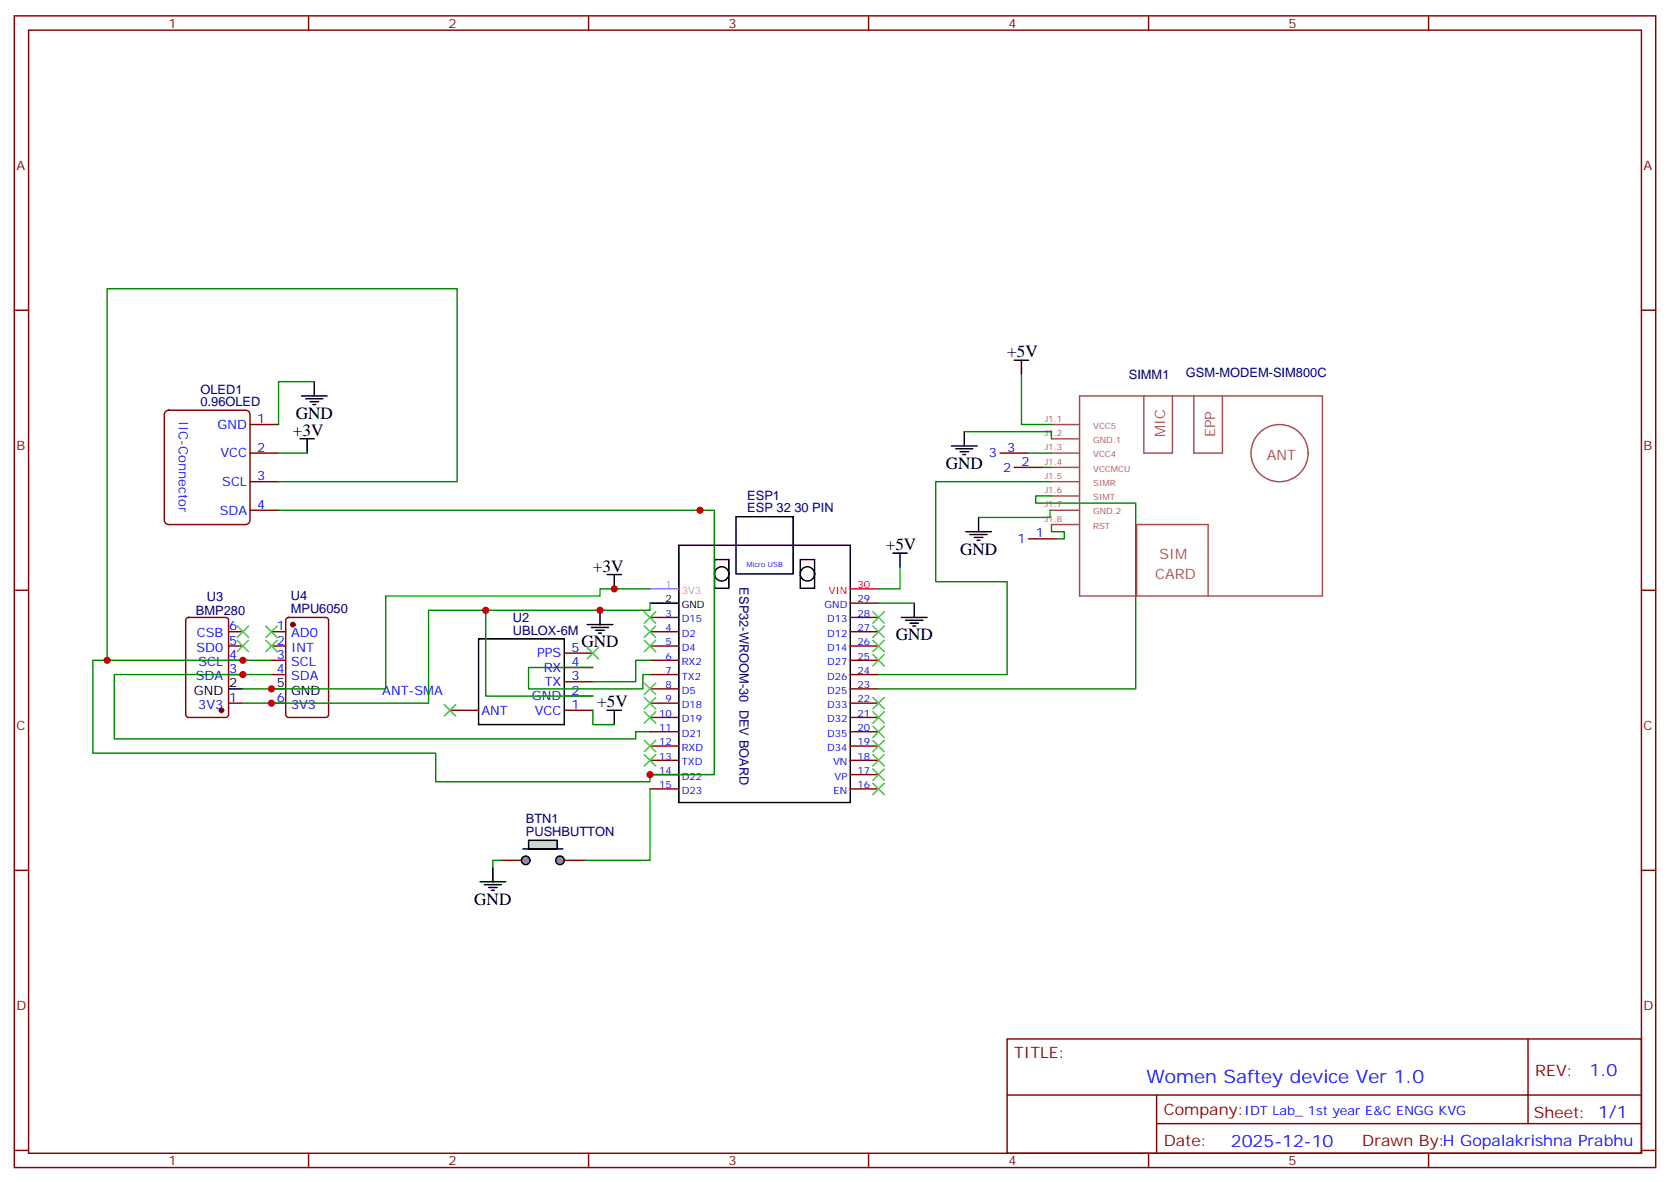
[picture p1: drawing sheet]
<svg xmlns="http://www.w3.org/2000/svg" width="412mm" height="292mm" viewBox="0 0 412 292" stroke-linecap="round" stroke-linejoin="round" font-family="sans-serif">
<g fill="none" stroke="#870000" stroke-width=".35">
<path d="M3.5 3.9h405.4v284.4h-405.4zM7.1 7.4h398.2v277.3h-398.2zM76.2 3.9v3.5M145.3 3.9v3.5M214.5 3.9v3.5M283.6 3.9v3.5M352.8 3.9v3.5M3.5 76.6h3.6M405.3 76.6h3.6M3.5 145.7h3.6M160.5 159.5h7.1M160.5 156h7.1"/>
<path d="M160.5 152.4h7.1M209.9 159.5h7.1M209.9 156h7.1M209.9 148.9h7.1M209.9 152.4h7.1M405.3 145.7h3.6M111.1 175.4h7.1M139.3 164.8h7.1M139.3 168.3h7.1M139.3 171.8h7.1M139.3 175.4h7.1M139.3 161.3h7.1"/>
<path d="M160.5 166.5h7.1M160.5 170.1h7.1M160.5 173.6h7.1M160.5 177.1h7.1M160.5 163h7.1M209.9 166.5h7.1M209.9 170.1h7.1M209.9 173.6h7.1M209.9 177.1h7.1M209.9 163h7.1M160.5 180.7h7.1M160.5 191.2h7.1"/>
<path d="M160.5 194.8h7.1M160.5 184.2h7.1M160.5 187.7h7.1M209.9 180.7h7.1M209.9 191.2h7.1M209.9 194.8h7.1M209.9 184.2h7.1M209.9 187.7h7.1M3.5 214.9h3.6M123.5 212.4h7M137.6 212.4h7M405.3 214.9h3.6"/>
<path d="M248.7 256.5h156.6v28.2h-156.6zM377.3 256.5v20.9M248.7 270.4h156.5M285.6 277.4h119.6M285.6 270.4v14.1M3.5 284h3.6M76.2 284.7v3.6M145.3 284.7v3.6M214.5 284.7v3.6M283.6 284.7v3.6M352.8 284.7v3.6M405.3 284h3.6"/>
</g>
<g fill="none" stroke="#000" stroke-width=".35">
<path d="M167.6 134.6h42.4v63.5h-42.4zM176.5 138.2h3.5v7h-3.5zM181.8 127.6h14.1v14.1h-14.1zM197.6 138.2h3.6v7h-3.6zM118.2 157.7h21.1v21.2h-21.1zM160.5 148.9h7.1"/>
<circle cx="178.2" cy="141.7" r="1.76"/>
<circle cx="199.4" cy="141.7" r="1.76"/>
</g>
<path d="M209.9 145.4h7.1" fill="none" stroke="#f00" stroke-width=".35"/>
<path d="M160.5 145.4h7.1" fill="none" stroke="#f0f" stroke-width=".35"/>
<g fill="#999" stroke="#000" stroke-width=".35">
<circle cx="129.8" cy="212.4" r="1.06"/>
<circle cx="138.3" cy="212.4" r="1.06"/>
</g>
<path d="M129.1 209.6h9.9" fill="none" stroke="#000" stroke-width=".35"/>
<path d="M130.5 207.5h7.1v2.1h-7.1z" fill="#ccc" stroke="#000" stroke-width=".35"/>
<g fill="none" stroke="#870000" stroke-width=".35">
<path d="M40.8 101.7l.8-.4h19.1a1.06 1.06 0 0 1 1 1v26.1a1.13 1.13 0 0 1-1 1.1h-19.1a1.13 1.13 0 0 1-1-1.1v-26.1zM61.7 118.9h7.1M61.7 111.9h7.1M61.7 104.8h7.1M246.9 111.9h7.1M250.5 115.4h7M61.7 126h7.1M254 133h7.1M46.1 152.6l.5-.2h9.1a.71 .71 0 0 1 .7 .7v23.3a.76 .76 0 0 1-.7 .7h-9.1a.76 .76 0 0 1-.7-.7v-23.3zM56.4 159.5h3.6M56.4 156h3.6M67 159.5h3.6"/>
<path d="M67 156h3.6M70.8 152.6l.5-.2h9.1a.71 .71 0 0 1 .7 .7v23.3a.76 .76 0 0 1-.7 .7h-9.1a.76 .76 0 0 1-.7-.7v-23.3zM56.4 173.6h3.6M56.4 166.5h3.6M56.4 163h3.6M67 173.6h3.6M67 166.5h3.6M67 163h3.6"/>
</g>
<g fill="#870000" stroke="#870000" stroke-width=".35">
<circle cx="54.7" cy="175.4" r=".53"/>
<circle cx="72.3" cy="154.2" r=".53"/>
</g>
<g fill="none" stroke="#000" stroke-width=".35">
<path d="M74.4 97.8h6.4M75.5 98.5h4.2M76.6 99.2h2.1M77.3 99.9h.7M77.6 94.2v3.6M250.5 88.9h3.5M252.2 88.9v3.6M74.1 108.3h3.5M75.8 108.3v3.6M234.9 110.1h6.4M236 110.8h4.2M237.1 111.5h2.1"/>
<path d="M237.8 112.2h.7M238.1 106.6v3.5M220.5 136.6h3.5M222.2 136.6v3.5M238.5 131.3h6.3M239.5 132h4.3M240.6 132.7h2.1M241.3 133.4h.7M241.7 127.7v3.6M145 154.2h6.3M146 154.9h4.3M147.1 155.6h2.1"/>
<path d="M147.8 156.3h.7M148.2 150.7v3.5M149.9 141.9h3.6M151.7 141.9v3.5M222.6 152.4h6.4M223.7 153.1h4.2M224.7 153.8h2.1M225.4 154.6h.7M225.8 148.9v3.5M56.4 170.1h3.6M67 170.1h3.6M149.9 175.4h3.6"/>
<path d="M151.7 175.4v3.5M118.5 217.7h6.4M119.6 218.4h4.2M120.6 219.1h2.2M121.4 219.8h.7M121.7 214.2v3.5"/>
</g>
<g fill="none" stroke="#3c3" stroke-width=".35">
<path d="M58.6 154.6l2.8 2.8M58.6 158.1l2.8 2.8M61.4 154.6l-2.8 2.8M61.4 158.1l-2.8 2.8M65.6 154.6l2.8 2.8M65.6 158.1l2.8 2.8M68.4 154.6l-2.8 2.8M68.4 158.1l-2.8 2.8M145 159.8l2.8 2.9M147.8 159.8l-2.8 2.9M159.1 151l2.8 2.8M159.1 154.6l2.8 2.8"/>
<path d="M159.1 158.1l2.8 2.8M161.9 151l-2.8 2.8M161.9 154.6l-2.8 2.8M161.9 158.1l-2.8 2.8M215.5 158.1l2.9 2.8M215.5 154.6l2.9 2.8M215.5 151l2.9 2.8M218.4 158.1l-2.9 2.8M218.4 154.6l-2.9 2.8M218.4 151l-2.9 2.8M109.7 174l2.8 2.8M112.5 174l-2.8 2.8"/>
<path d="M159.1 168.7l2.8 2.8M159.1 172.2l2.8 2.8M159.1 175.7l2.8 2.8M161.9 168.7l-2.8 2.8M161.9 172.2l-2.8 2.8M161.9 175.7l-2.8 2.8M215.5 179.2l2.9 2.9M215.5 175.7l2.9 2.8M215.5 172.2l2.9 2.8M215.5 161.6l2.9 2.8M218.4 179.2l-2.9 2.9M218.4 175.7l-2.9 2.8"/>
<path d="M218.4 172.2l-2.9 2.8M218.4 161.6l-2.9 2.8M159.1 182.8l2.8 2.8M159.1 186.3l2.8 2.8M161.9 182.8l-2.8 2.8M161.9 186.3l-2.8 2.8M215.5 193.4l2.9 2.8M215.5 189.8l2.9 2.9M215.5 186.3l2.9 2.8M215.5 182.8l2.9 2.8M218.4 193.4l-2.9 2.8M218.4 189.8l-2.9 2.9"/>
<path d="M218.4 186.3l-2.9 2.8M218.4 182.8l-2.9 2.8"/>
</g>
<g fill="none" stroke="#008700" stroke-width=".35">
<path d="M77.6 94.2h-8.8v10.6M252.2 92.5v12.3h7.4M68.8 118.9h44.1v-47.6h-86.4v91.7M68.8 111.9h7M238.1 106.6h21.5v1.7M254 111.9h5.6M257.5 115.4h2.1M259.6 118.9h-28.5v24.7h17.6v22.9h-31.7M68.8 126h107.6v65.2h-15.9v1.8h-52.9v-7.1h-84.7v-22.9h44.1M259.6 126h-.3v1.7h-17.6M259.6 122.4h-3.8v1.8h24.7v45.9h-63.5M259.6 129.5v1.8h3.2v1.7h-1.7"/>
<path d="M119.9 150.7v21.1h26.5M160.5 145.4h-12.3v1.7h-53v23h-35.2M160.5 148.9v1.8h-54.7v22.9h-45.8M217 148.9h8.8M222.2 140.1v5.3h-5.2M67 166.5h-38.8v15.9h128.8v-1.7h3.5M146.4 164.8h-15.9v5.3h28.2v-3.6h1.8M146.4 175.4v3.5h5.3M160.5 163h-3.5v5.3h-10.6M160.5 194.8v17.6h-15.9M123.5 212.4h-1.8v1.8"/>
</g>
<g fill="none" stroke="#a64a4a" stroke-width=".35">
<path d="M266.6 97.8h60v49.3h-60zM282.5 97.8v14.1h7v-14.1M294.8 97.8v14.1h7.1v-14.1M259.6 104.8h7M259.6 108.3h7M259.6 111.9h7M259.6 115.4h7M259.6 118.9h7M259.6 122.4h7M259.6 126h7M259.6 129.5h7M280.7 147.1v-17.6h17.6v17.6"/>
<circle cx="316" cy="111.9" r="7.1"/>
</g>
<g fill="#c00">
<circle cx="60" cy="163" r=".88"/>
<circle cx="60" cy="166.5" r=".88"/>
<circle cx="67" cy="170.1" r=".88"/>
<circle cx="67" cy="173.6" r=".88"/>
<circle cx="148.2" cy="150.7" r=".88"/>
<circle cx="151.7" cy="145.4" r=".88"/>
<circle cx="160.5" cy="191.2" r=".88"/>
<circle cx="26.5" cy="163" r=".88"/>
<circle cx="172.9" cy="126" r=".88"/>
<circle cx="119.9" cy="150.7" r=".88"/>
</g>
<text font-size="4.6" fill="#00f" x="283.1" y="267.3">Women Saftey device Ver 1.0</text>
<g font-size="4.2">
<text x="248.7" y="88.2">+5V</text>
<text x="72.3" y="107.6">+3V</text>
<text x="73" y="103.4">GND</text>
<text x="233.5" y="115.7">GND</text>
<text x="218.7" y="135.9">+5V</text>
<text x="237.1" y="136.9">GND</text>
<text x="146.4" y="141.1">+3V</text>
<text x="143.6" y="159.8">GND</text>
<text x="221.2" y="158.1">GND</text>
<text x="147.5" y="174.7">+5V</text>
<text x="117.1" y="223.3">GND</text>
</g>
<g font-size="4.2" fill="#00f">
<text x="392.5" y="265.8">1.0</text>
<text x="304" y="283.1">2025-12-10</text>
</g>
<g font-size="3.9" fill="#800">
<text x="250.5" y="261.1">TITLE:</text>
<text x="379.1" y="265.8">REV:</text>
<text x="287.4" y="275.3">Company:</text>
<text x="378.7" y="275.9">Sheet: 1/1</text>
<text x="287.4" y="283">Date:</text>
<text x="336.4" y="283.1">Drawn By:H Gopalakrishna Prabhu</text>
</g>
<g font-size="3.5" fill="#a54b4b">
<text x="287.8" y="108" transform="rotate(-90 287.8 108)">MIC</text>
<text x="300.1" y="108" transform="rotate(-90 300.1 108)">EPP</text>
<text x="312.8" y="113.6">ANT</text>
<text x="286.3" y="138">SIM</text>
<text x="285.3" y="142.9">CARD</text>
</g>
<g font-size="3.2" fill="#800">
<text x="41.6" y="6.9">1</text>
<text x="110.8" y="6.9">2</text>
<text x="179.9" y="6.9">3</text>
<text x="249.1" y="6.9">4</text>
<text x="318.2" y="6.9">5</text>
<text x="4.1" y="42">A</text>
<text x="405.9" y="42">A</text>
<text x="4.1" y="111.2">B</text>
<text x="405.9" y="111.2">B</text>
<text x="4.1" y="180.3">C</text>
<text x="405.9" y="180.3">C</text>
<text x="4.1" y="249.4">D</text>
<text x="405.9" y="249.4">D</text>
<text x="41.6" y="287.7">1</text>
<text x="110.8" y="287.7">2</text>
<text x="179.9" y="287.7">3</text>
<text x="249.1" y="287.7">4</text>
<text x="318.2" y="287.7">5</text>
</g>
<g font-size="3.2" fill="#000080">
<text x="278.7" y="93.7">SIMM1</text>
<text x="292.9" y="93.2">GSM-MODEM-SIM800C</text>
<text x="49.5" y="100.2">0.96OLED</text>
<text x="49.5" y="97.2">OLED1</text>
<text x="184.5" y="123.4">ESP1</text>
<text x="184.5" y="126.5">ESP 32 30 PIN</text>
<text x="51.1" y="148.3">U3</text>
<text x="71.8" y="148.2">U4</text>
<text x="182.6" y="145" transform="rotate(90 182.6 145)">ESP32-WROOM-30 DEV BOARD</text>
<text x="48.4" y="151.8">BMP280</text>
<text x="71.8" y="151.4">MPU6050</text>
<text x="126.7" y="153.5">U2</text>
<text x="126.7" y="156.7">UBLOX-6M</text>
<text x="129.8" y="203.2">BTN1</text>
<text x="129.8" y="206.4">PUSHBUTTON</text>
</g>
<g font-size="3.2" fill="#00f">
<text x="44.2" y="103.9" transform="rotate(90 44.2 103.9)">IIC-Connector</text>
<text x="53.7" y="105.9">GND</text>
<text x="63.5" y="104.5">1</text>
<text x="54.4" y="112.9">VCC</text>
<text x="63.5" y="111.5">2</text>
<text x="244.2" y="112.9">3</text>
<text x="248.7" y="111.5">3</text>
<text x="54.9" y="120">SCL</text>
<text x="63.5" y="118.6">3</text>
<text x="247.7" y="116.5">2</text>
<text x="252.2" y="115">2</text>
<text x="63.5" y="125.6">4</text>
<text x="54.3" y="127">SDA</text>
<text x="251.3" y="134.1">1</text>
<text x="255.8" y="132.7">1</text>
<text x="56.6" y="155.6">6</text>
<text x="68.4" y="155.6">1</text>
<text x="48.5" y="160.9">SD0</text>
<text x="48.6" y="157.4">CSB</text>
<text x="56.6" y="159.1">5</text>
<text x="68.4" y="159.1">2</text>
<text x="71.9" y="157.4">AD0</text>
<text x="71.9" y="160.9">INT</text>
<text x="141.1" y="160.9">5</text>
<text x="48.4" y="168">SDA</text>
<text x="49" y="164.4">SCL</text>
<text x="56.6" y="166.2">3</text>
<text x="56.6" y="162.7">4</text>
<text x="68.4" y="162.7">3</text>
<text x="68.4" y="166.2">4</text>
<text x="71.9" y="164.4">SCL</text>
<text x="71.9" y="168">SDA</text>
<text x="132.6" y="162.3">PPS</text>
<text x="134.3" y="165.8">RX</text>
<text x="141.1" y="164.4">4</text>
<text x="141.1" y="168">3</text>
<text x="56.6" y="173.2">1</text>
<text x="68.4" y="173.2">6</text>
<text x="94.4" y="171.5">ANT-SMA</text>
<text x="131.4" y="172.9">GND</text>
<text x="134.5" y="169.4">TX</text>
<text x="141.1" y="171.5">2</text>
<text x="48.9" y="175">3V3</text>
<text x="71.9" y="175">3V3</text>
<text x="118.9" y="176.4">ANT</text>
<text x="132" y="176.4">VCC</text>
<text x="141.1" y="175">1</text>
<text x="307.4" y="275.3">IDT Lab_ 1st year E&amp;C ENGG KVG</text>
</g>
<g font-size="3.2">
<text x="47.9" y="171.5">GND</text>
<text x="56.6" y="169.7">2</text>
<text x="68.4" y="169.7">5</text>
<text x="71.9" y="171.5">GND</text>
</g>
<g font-size="2.5">
<text x="164.3" y="148.7">2</text>
<text x="168.3" y="150.1">GND</text>
</g>
<g font-size="2.5" fill="#f0f">
<text x="164.3" y="145.2">1</text>
<text x="168.3" y="146.6">3V3</text>
</g>
<g font-size="2.5" fill="#f00">
<text x="204.7" y="146.6">VIN</text>
<text x="211.7" y="145.2">30</text>
</g>
<g font-size="2.5" fill="#00f">
<text x="211.7" y="148.7">29</text>
<text x="164.3" y="155.8">4</text>
<text x="164.3" y="152.3">3</text>
<text x="168.3" y="153.7">D15</text>
<text x="203.6" y="150.1">GND</text>
<text x="204.2" y="153.7">D13</text>
<text x="211.7" y="155.8">27</text>
<text x="211.7" y="152.3">28</text>
<text x="164.3" y="159.3">5</text>
<text x="168.3" y="160.7">D4</text>
<text x="168.3" y="157.2">D2</text>
<text x="204.2" y="160.7">D14</text>
<text x="204.2" y="157.2">D12</text>
<text x="211.7" y="159.3">26</text>
<text x="164.3" y="166.4">7</text>
<text x="164.3" y="162.8">6</text>
<text x="168.3" y="167.8">TX2</text>
<text x="168.3" y="164.2">RX2</text>
<text x="204.2" y="164.2">D27</text>
<text x="204.2" y="167.8">D26</text>
<text x="211.7" y="162.8">25</text>
<text x="211.7" y="166.4">24</text>
<text x="164.3" y="169.9">8</text>
<text x="164.3" y="173.4">9</text>
<text x="168.3" y="171.3">D5</text>
<text x="204.2" y="171.3">D25</text>
<text x="211.7" y="169.9">23</text>
<text x="211.7" y="173.4">22</text>
<text x="162.7" y="176.9">10</text>
<text x="168.3" y="174.8">D18</text>
<text x="168.3" y="178.4">D19</text>
<text x="204.2" y="174.8">D33</text>
<text x="204.2" y="178.4">D32</text>
<text x="211.7" y="176.9">21</text>
<text x="162.7" y="180.5">11</text>
<text x="162.7" y="184">12</text>
<text x="168.3" y="181.9">D21</text>
<text x="168.3" y="185.4">RXD</text>
<text x="204.2" y="181.9">D35</text>
<text x="204.2" y="185.4">D34</text>
<text x="211.7" y="180.5">20</text>
<text x="211.7" y="184">19</text>
<text x="162.7" y="191.1">14</text>
<text x="162.7" y="187.5">13</text>
<text x="168.3" y="188.9">TXD</text>
<text x="205.7" y="188.9">VN</text>
<text x="211.7" y="187.5">18</text>
<text x="211.7" y="191.1">17</text>
<text x="162.7" y="194.6">15</text>
<text x="168.3" y="192.5">D22</text>
<text x="168.3" y="196">D23</text>
<text x="205.9" y="196">EN</text>
<text x="206.1" y="192.5">VP</text>
<text x="211.7" y="194.6">16</text>
</g>
<g font-size="2.1" fill="#a54b4b">
<text x="257.9" y="104.1">J1.1</text>
<text x="257.9" y="107.6">J1.2</text>
<text x="269.9" y="105.9">VCC5</text>
<text x="257.9" y="111.2">J1.3</text>
<text x="269.9" y="109.4">GND.1</text>
<text x="269.9" y="112.9">VCC4</text>
<text x="257.9" y="114.7">J1.4</text>
<text x="257.9" y="118.2">J1.5</text>
<text x="269.9" y="116.4">VCCMCU</text>
<text x="269.9" y="120">SIMR</text>
<text x="257.9" y="121.8">J1.6</text>
<text x="257.9" y="125.3">J1.7</text>
<text x="269.9" y="123.5">SIMT</text>
<text x="257.9" y="128.8">J1.8</text>
<text x="269.9" y="127">GND.2</text>
<text x="269.9" y="130.5">RST</text>
</g>
<text font-size="1.8" fill="#00f" x="184.3" y="140.1">Micro USB</text>
</svg>
